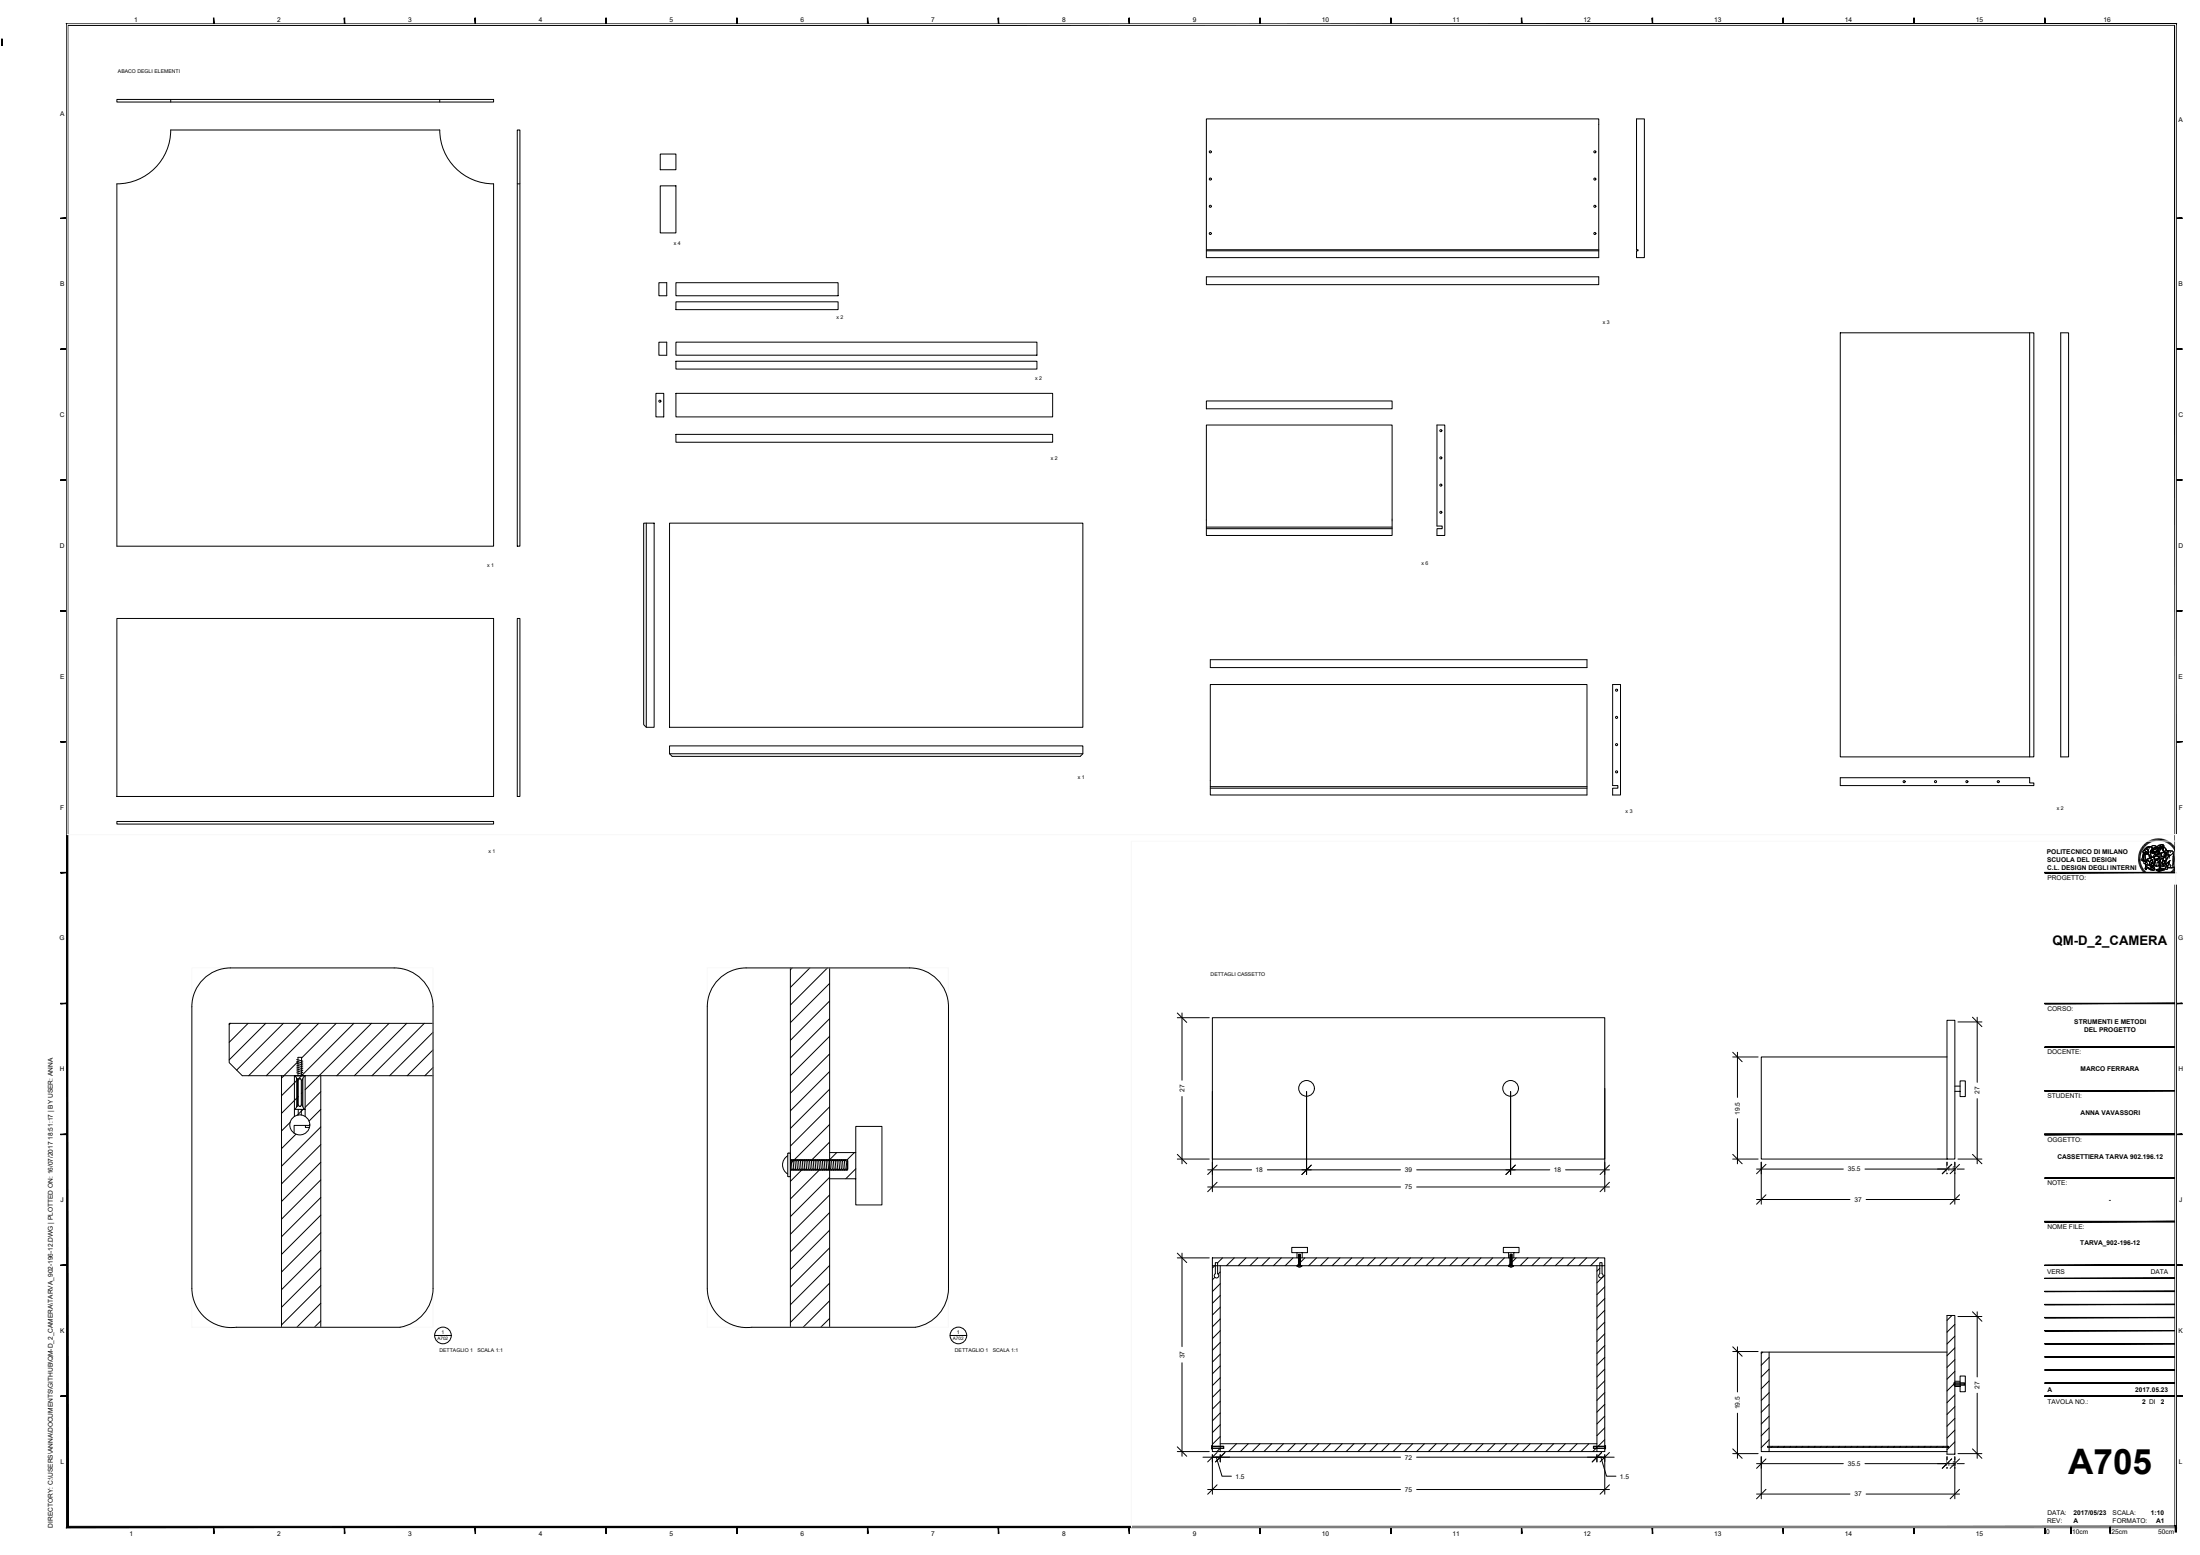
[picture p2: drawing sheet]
<svg xmlns="http://www.w3.org/2000/svg" width="841mm" height="594mm" viewBox="0 0 841 594" stroke-linecap="round" stroke-linejoin="round" font-family="sans-serif">
<!-- layer: sezionato -->
<g fill="none" stroke="#000" stroke-width=".38">
<path d="M302.8 369.8l-.6 .7M309.6 369.8l-7.4 7.4M316.3 369.8l-14.1 14.2M317.1 375.7l-14.9 15M88.1 391l-.5 .5M94.9 391l-7.3 7.2M101.6 391l-14 13.9M108.3 391l-17.8 17.8M115.1 391l-20 20M121.8 391l-20 20M128.5 391l-13.2 13.2M135.3 391l-21.6 21.5"/>
<path d="M142 391l-25.4 25.3M148.7 391l-20 20M155.5 391l-20 20M162.2 391l-20 20M165.5 394.4l-16.6 16.6M317.1 382.4l-14.9 15M317.1 389.2l-14.9 15M317.1 395.9l-14.9 15M113.4 412.8l-5.8 5.8M113.4 419.5l-5.8 5.9M113.9 405.6l-6.3 6.3M114 419l-.3 .2"/>
<path d="M115.5 417.5l-.3 .3M122.6 417.1l-6 6M165.5 401.1l-9.8 9.9M165.5 407.8l-3.1 3.2M317.1 402.6l-14.9 15M317.1 409.4l-14.9 15M317.1 416.1l-14.9 15M110.9 428.8l-3.3 3.3M113.1 433.3l-5.5 5.5M116.2 423.5l-2.6 2.6M122.6 423.8l-4.5 4.5M122.6 430.6l-15 15"/>
<path d="M122.6 437.3l-15 15M317.1 422.9l-14.9 15M317.1 429.6l-14.9 15M317.1 436.3l-6.7 6.7M122.6 444l-15 15M122.6 450.8l-15 15M122.6 457.5l-15 15M306.4 447l-4.2 4.3M313.2 447l-11 11.1M317.1 449.8l-14.9 15M317.1 456.5l-14.9 15M319.9 440.3l-2.7 2.7"/>
<path d="M326.6 440.3l-2.7 2.7M327.1 446.5l-3.8 3.8M122.6 464.2l-15 15M122.6 471l-15 15M122.6 477.7l-15 15M317.1 463.3l-14.9 15M317.1 470l-14.9 15M317.1 476.7l-14.9 15M122.6 484.4l-15 15M122.6 491.2l-15 15M122.6 497.9l-9.1 9.2M317.1 483.5l-14.9 15"/>
<path d="M317.1 490.2l-14.9 15M317.1 496.9l-10.1 10.2M464.4 488l-.9 .9M464.6 483.3l-1.1 1.2M465.5 486.6a.87 .87 0 0 1 .2 1.3 .87 .87 0 0 1-1.3 0 .87 .87 0 0 1 .2-1.3v-4.2h.9v4.2M466.5 486l-.8 .8M466.5 490.4l-3 3M466.5 494.9l-3 3M466.5 499.4l-3 3M467.4 480.6l-1.9 1.8M471.9 480.6l-3 3M476.3 480.6l-3 3"/>
<path d="M480.8 480.6l-3 3M485.3 480.6l-3 3M489.8 480.6l-3 3M494.3 480.6l-3 3M498.8 480.6l-1.6 1.6M503.3 480.6l-3 3M507.8 480.6l-3 3M512.3 480.6l-3 3M516.8 480.6l-3 3M521.2 480.6l-2.9 3M525.7 480.6l-3 3M530.2 480.6l-3 3"/>
<path d="M534.7 480.6l-3 3M539.2 480.6l-3 3M543.7 480.6l-3 3M548.2 480.6l-3 3M552.7 480.6l-3 3M557.2 480.6l-3 3M561.7 480.6l-3 3M566.2 480.6l-3.1 3M570.6 480.6l-3 3M575.1 480.6l-3 3M577.3 482.9l-.7 .7M579.6 480.6l-1.6 1.6"/>
<path d="M584.1 480.6l-3 3M588.6 480.6l-3 3M593.1 480.6l-3 3M597.6 480.6l-3 3M602.1 480.6l-3 3M606.6 480.6l-3 3M611.1 480.6l-3 3M611.6 482.4h.8v4.2a.87 .87 0 0 1 .3 1.3 .87 .87 0 0 1-1.4 0 .87 .87 0 0 1 .3-1.3zM611.6 484.5l-1.1 1.1M612.5 483.6l-.1 .1M613.5 487.1l-3 3M613.5 491.6l-3 3"/>
<path d="M613.5 496.1l-3 3M122.6 504.7l-2.4 2.4M317.1 503.7l-3.3 3.4M466.5 503.9l-3 3M466.5 508.4l-3 3M466.5 512.9l-3 3M466.5 517.4l-3 3M613.5 500.6l-3 3M613.5 505.1l-3 3M613.5 509.6l-3 3M613.5 514.1l-3 3M613.5 518.6l-3 3"/>
<path d="M673.8 516.6l-.5 .5M676.3 518.6l-3 3M746.2 502.6l-1.9 1.9M747.3 506l-3 3M747.3 510.5l-3 3M747.3 514.9l-3 3M747.3 519.4l-3 3M466.5 521.9l-3 3M466.5 526.4l-3 3M466.5 530.8l-3 3.1M466.5 535.3l-3 3M466.5 539.8l-3 3"/>
<path d="M613.5 523l-3 3M613.5 527.5l-3 3M613.5 532l-3 3M613.5 536.5l-3 3M676.3 523.1l-3 3M676.3 527.6l-3 3M676.3 532.1l-3 3M676.3 536.6l-3 3M747.3 523.9l-3 3M747.3 528.4l-3 3M747.3 532.9l-3 3M747.3 537.4l-3 3"/>
<path d="M463.5 552.5h4.3v.8h-4.3M466.5 544.3l-3 3M466.5 548.8l-3 3M466.5 553.3l-1.3 1.3M472.7 551.6l-3 3M477.2 551.6l-3 3M481.7 551.6l-3 3M486.2 551.6l-3 3M490.7 551.6l-3 3M495.1 551.6l-2.9 3M499.6 551.6l-3 3M504.1 551.6l-3 3"/>
<path d="M508.6 551.6l-3 3M513.1 551.6l-3 3M517.6 551.6l-3 3M522.1 551.6l-3 3M526.6 551.6l-3 3M531.1 551.6l-3 3M535.6 551.6l-3 3M540.1 551.6l-3.1 3M544.5 551.6l-3 3M549 551.6l-3 3M553.5 551.6l-3 3M558 551.6l-3 3"/>
<path d="M562.5 551.6l-3 3M567 551.6l-3 3M571.5 551.6l-3 3M576 551.6l-3 3M580.5 551.6l-3 3M585 551.6l-3 3M589.4 551.6l-3 3M593.9 551.6l-3 3M598.4 551.6l-3 3M602.9 551.6l-3 3M607.4 551.6l-3 3M613.5 552.5h-4.4v.8h4.4"/>
<path d="M613.5 541l-3 3M613.5 545.5l-3 3M613.5 550l-4.6 4.6M676.3 541l-3 3M676.3 545.5l-3 3M676.3 550l-3 3M677.5 552.6l-.4 .4M679.9 552.6l-.4 .4M682.2 552.6l-.4 .4M684.5 552.6l-.4 .4M686.9 552.6l-.4 .4M689.2 552.6l-.4 .4"/>
<path d="M691.5 552.6l-.4 .4M693.9 552.6l-.4 .4M696.2 552.6l-.4 .4M698.5 552.6l-.4 .4M700.9 552.6l-.4 .4M703.2 552.6l-.4 .4M705.5 552.6l-.3 .4M707.9 552.6l-.4 .4M710.2 552.6l-.4 .4M712.6 552.6l-.4 .4M714.9 552.6l-.4 .4M717.2 552.6l-.4 .4"/>
<path d="M719.6 552.6l-.4 .4M721.9 552.6l-.4 .4M724.2 552.6l-.4 .4M726.6 552.6l-.4 .4M728.9 552.6l-.4 .4M731.2 552.6l-.4 .4M733.6 552.6l-.4 .4M735.9 552.6l-.4 .4M738.2 552.6l-.4 .4M740.6 552.6l-.4 .4M742.9 552.6l-.4 .4M744.9 552.9l-.1 .1"/>
<path d="M747.3 541.9l-3 3M747.3 546.4l-3 3M747.3 550.9l-3 3"/>
</g>
<!-- layer: Struttura -->
<g fill="none" stroke="#000" stroke-width=".38">
<path d="M302.2 369.8v137.3M317.1 369.8v137.3M165.5 391h-77.9v15l5 5h72.9M107.6 411v96.1M112.6 411v15.5M116.6 411v15.5M122.6 411v96.1M116.8 430v.7h1.5M118.4 430h-6v2.9M302.2 443h21.8v4h-21.8M317.1 450.3h10v-20h10v30h-10v-10M317.1 440.3h10"/>
<path d="M495.8 478.6v2M497.8 478.6v2M576.7 478.6v2M578.7 478.6v2M463.5 480.6h150v3h-150zM463.5 483.6v71h3v-71M496.4 482.9l-.6 .7M610.5 483.6v71h3v-71M673.3 516.6v38h3v-1.6M676.3 516.6v36M744.3 502.6h3v53h-3v-2.6h.6v-.4h-.6zM747.3 529.7h2"/>
<path d="M747.3 527.7h2M466.5 554.6h144M466.5 551.6h144M613.5 554.5l-.1 .1M744.3 552.6h-68.6v.4h68.6M747.3 555.4l-.2 .2"/>
<circle cx="114.6" cy="429.8" r="3.8"/>
</g>
<!-- layer: giunzioni -->
<g fill="none" stroke="#000" stroke-width=".38">
<path d="M113.4 412.1h.1M113.4 412.1v10.6M113.4 408.4l2.4 .7M113.4 409.8l2.4 .7M113.4 409.1l2.4 .7M113.4 405.5l2.4 .7M113.4 406.2l2.4 .7M113.4 406.9l2.4 .7M113.4 407.7l2.4 .6M113.4 404.8l2.4 .6M113.4 412.1l-.3-.7-.5-.4h4.1l-.9 1.1v10.6l.9 1.1h-4.1l.5-.4 .3-.7M113.4 412.2l.3 .5"/>
<path d="M113.7 412.7v9.4M113.9 411v-7h1.4v7M114 412.7v9.4M114.6 412.1h.1M114.6 412.1l-.6 .6M114.6 412.1l.6 .6M115.2 412.7v9.4M115.5 412.7v9.4M115.8 412.2l-.3 .5M113.4 422.7h.1M113.7 422.1l-.3 .5M114 423.8v2.2"/>
<path d="M114 422.1l.6 .6M114.6 422.7h.1M115.2 423.8v2.2M115.2 422.1l-.6 .6M115.5 422.1l.3 .5M496.5 479.2v.1M496.5 479.2h.5M496.5 479.2h.1M497 479.2h.1M497.1 479.5l-.6 .1M497.1 479.4h-.6M497.1 479.9l-.6 .1"/>
<path d="M497.1 479.8l-.6 .1M497.1 479.7h-.6M497.1 479.2h.1M577.9 479.2l-.6 .1M577.9 479.2h.1M577.9 479.5l-.6 .1M577.9 479.4h-.6M577.9 479.9l-.6 .1M577.9 479.8l-.6 .1M577.9 479.7h-.6M495.9 483.6l1.8 .1zM496.1 483.8l.7 .4 .7-.4"/>
<path d="M496.4 483.6h.7M497.1 483.4l-.6 .1M497.1 483.3h-.6M497.1 483.2h-.6M497.1 483l-.6 .1M497.1 482.9h-.6M497.1 482.7l-.6 .1M497.1 482.6h-.6M497.1 482.5h-.6M497.1 482.3l-.6 .1M497.1 482.2h-.6M497.1 482l-.6 .1"/>
<path d="M497.1 481.9l-.6 .1M497.1 481.8h-.6M497.1 481.6l-.6 .1M497.1 481.5h-.6M497.1 481.3l-.6 .1M497.1 481.2l-.6 .1M497.1 481.1h-.6M497.1 480.9l-.6 .1M497.1 480.8h-.6M497.1 480.6l-.6 .1M497.1 480.5l-.6 .1M497.1 480.4h-.6"/>
<path d="M497.1 480.2l-.6 .1M497.1 480.1h-.6M497.6 483.6h.1M576.7 483.6l1.8 .1zM576.8 483.6h.1M577 483.8l.7 .4 .6-.4M577.3 483.6h.7M577.9 483.4l-.6 .1M577.9 483.3h-.6M577.9 483.2h-.6M577.9 483l-.6 .1M577.9 482.9h-.6"/>
<path d="M577.9 482.7l-.6 .1M577.9 482.6h-.6M577.9 482.5h-.6M577.9 482.3l-.6 .1M577.9 482.2h-.6M577.9 482l-.6 .1M577.9 481.9l-.6 .1M577.9 481.8h-.6M577.9 481.6l-.6 .1M577.9 481.5h-.6M577.9 481.3l-.6 .1M577.9 481.2l-.6 .1"/>
<path d="M577.9 481.1h-.6M577.9 480.9l-.6 .1M577.9 480.8h-.6M577.9 480.6l-.6 .1M577.9 480.5l-.6 .1M577.9 480.4h-.6M577.9 480.2l-.6 .1M577.9 480.1h-.6M747 528.1h.3v1.3h-.3zM747.3 528.4h3.7v.7h-3.7M463.2 552.3h.3v1.2h-.3zM463.5 552.6h4.2v.7h-4.2"/>
<path d="M613.5 552.3h.3v1.2h-.3zM613.5 552.6h-4.3v.7h4.3"/>
</g>
<!-- layer: Viti -->
<g fill="none" stroke="#000" stroke-width=".38">
<path d="M301.2 441.5a4.1 4.1 0 0 0 0 7M301.2 440.6l1 .1v8.6l-.3 .2-.8-.2zM302.2 443.2l.3 .3 .2 3-.2 .5-.3-.4M302.5 443.5l.2-.5 .5 .5 .2 3-.1 .5-.6-.5M303.2 443.5l.2-.5 .5 .5 .3 3-.3 .5-.5-.5M303.9 443.5l.2-.5 .5 .5 .2 3-.2 .5-.4-.5M304.6 443.5l.2-.5 .5 .5 .2 3-.2 .5-.5-.5M305.3 443.5l.2-.5 .5 .5 .2 3-.2 .5-.5-.5M306 443.5l.2-.5 .5 .5 .2 3-.2 .5-.5-.5M306.7 443.5l.2-.5 .5 .5 .2 3-.2 .5-.5-.5M307.4 443.5l.2-.5 .5 .5 .2 3-.1 .5-.6-.5M308.1 443.5l.2-.5 .5 .5 .3 3-.3 .5-.5-.5"/>
<path d="M308.8 443.5l.2-.5 .5 .5 .2 3-.2 .5-.4-.5M309.5 443.5l.2-.5 .5 .5 .2 3-.2 .5-.5-.5M310.2 443.5l.2-.5 .5 .5 .2 3-.2 .5-.5-.5M310.9 443.5l.2-.5 .5 .5 .2 3-.2 .5-.5-.5M311.6 443.5l.2-.5 .5 .5 .2 3-.1 .5-.6-.5M312.3 443.5l.2-.5 .5 .5 .3 3-.2 .5-.6-.5M313 443.5l.2-.5 .5 .5 .3 3-.3 .5-.4-.5M313.7 443.5l.2-.5 .5 .5 .2 3-.2 .5-.4-.5M314.4 443.5l.2-.5 .5 .5 .2 3-.2 .5-.5-.5M315.1 443.5l.2-.5 .5 .5 .2 3-.2 .5-.5-.5M315.8 443.5l.2-.5 .5 .5 .2 3-.2 .5-.5-.5M316.5 443.5l.2-.5 .5 .5 .2 3-.1 .5-.6-.5"/>
<path d="M317.2 443.5l.2-.5 .5 .5 .3 3-.2 .5-.6-.5M317.9 443.5l.2-.5 .5 .5 .3 3-.2 .5-.5-.5M318.6 443.5l.2-.5 .5 .5 .2 3-.2 .5-.4-.5M319.3 443.5l.2-.5 .5 .5 .2 3-.2 .5-.5-.5M320 443.5l.2-.5 .5 .5 .2 3-.2 .5-.5-.5M320.7 443.5l.2-.5 .5 .5 .2 3-.2 .5-.5-.5M321.4 443.5l.2-.5 .5 .5 .3 3-.2 .5-.6-.5M322.1 443.5l.2-.5 .5 .5 .3 3-.2 .5-.5-.5M322.8 443.5l.2-.5 .5 .5 .3 3-.2 .5-.5-.5M323.5 443.5l.6 .3-.1 2.5-.2 .2M323.8 446.5h.1"/>
</g>
<!-- layer: arredi -->
<g fill="none" stroke="#000" stroke-width=".38">
<path d="M44.7 38h144v1h-144zM65.3 38v1M168.1 38v1M197.7 49.7h1.1v159h-1.1zM252.4 58.9h6v6h-6zM461.2 45.4h150v53h-150zM625.6 45.4h3v53h-3v-2.6h.6v-.4h-.6zM44.7 70.2v138.5h144v-138.5a20.6 20.6 0 0 1-20.6-20.5h-102.8a20.6 20.6 0 0 1-20.6 20.5M197.7 70.2h1.1M252.4 71h6v18h-6zM461.2 95.8h150M461.2 95.4h150"/>
<path d="M251.9 108h3v5h-3zM258.4 108h62v5h-62zM258.4 115.3h62v3h-62zM461.2 105.8h150v3h-150zM251.9 130.7h3v5h-3zM258.4 130.7h138v5h-138zM258.4 138h138v3h-138zM703.5 127.2h74v162h-74zM775.9 127.2v162M787.8 127.2h3v162h-3zM250.7 150.3h3v9h-3zM258.4 150.3h144v9h-144z"/>
<path d="M461.2 153.2h71v3h-71zM258.4 166h144v3h-144zM461.2 162.4h71v42.2h-71zM549.3 162.4h3v42.2h-3v-2.6h2v-1h-2zM246.1 199.9h4v78h-3l-1-1zM247.1 199.9v78M256 199.9h158v78h-158zM461.2 201.4h71M461.2 202h71M44.7 236.3h144v68h-144zM197.7 236.3h1.1v68h-1.1zM462.7 252h144v3h-144z"/>
<path d="M462.7 261.5h144v42.2h-144zM616.5 261.5h3v42.2h-3v-2.6h2v-1h-2zM256 285h158v3l-1 1h-156.1l-.9-1zM256 288h158M703.5 297.1h72.4v2h1.6v1h-74zM44.7 313.8h144v1h-144zM462.7 300.5h144M462.7 301.1h144M463.5 388.8h150v54h-150zM744.3 389.8h3v53h-3zM744.3 403.8h-71v39h71M747.3 416.9h2v-4h2v6h-2v-2"/>
<path d="M747.3 414.9h2M493.8 476.6h6v2h-6zM574.7 476.6h6v2h-6zM673.3 516.6h71M747.3 528.3h3.7v.9h-3.7M749.3 525.7h2v6h-2zM676.3 554.6h68"/>
<circle cx="462.7" cy="58" r=".4"/>
<circle cx="609.7" cy="58" r=".4"/>
<circle cx="462.7" cy="68.4" r=".4"/>
<circle cx="462.7" cy="78.8" r=".4"/>
<circle cx="609.7" cy="78.8" r=".4"/>
<circle cx="609.7" cy="68.4" r=".4"/>
<circle cx="462.7" cy="89.2" r=".4"/>
<circle cx="609.7" cy="89.2" r=".4"/>
<circle cx="252.3" cy="153.3" r=".4"/>
<circle cx="550.8" cy="174.9" r=".4"/>
<circle cx="550.8" cy="164.5" r=".4"/>
<circle cx="550.8" cy="195.7" r=".4"/>
<circle cx="550.8" cy="185.3" r=".4"/>
<circle cx="618" cy="274.1" r=".4"/>
<circle cx="618" cy="263.7" r=".4"/>
<circle cx="618" cy="284.5" r=".4"/>
<circle cx="618" cy="294.9" r=".4"/>
<circle cx="727.9" cy="298.6" r=".4"/>
<circle cx="739.9" cy="298.6" r=".4"/>
<circle cx="751.9" cy="298.6" r=".4"/>
<circle cx="763.9" cy="298.6" r=".4"/>
<circle cx="499.5" cy="415.8" r="3"/>
<circle cx="577.5" cy="415.8" r="3"/>
</g>
<!-- layer: riquadro -->
<path d="M25.7 9.4h806v309.5h-806zM432.5 321.3h399.2v262.1h-399.2zM73.3 369.8h92.2v137.3h-92.2zM270.4 369.8h92.2v137.3h-92.2z" fill="none" stroke="#f8f8f8" stroke-width=".38"/>
<!-- layer: G-ANNO-TTLB -->
<g fill="#000" stroke="#000" stroke-width=".38">
<path d="M.7 14.9l.1 2.5zM.7 14.9l.1 2.5z"/>
<path d="M25.4 9.1l.5 574v-573.5zM25.4 9.1l.5 574-.5 .5zM25.9 583.1l-.5 .5 806-.5zM25.4 583.6l806-.5 .5 .5zM831.4 9.6v573.5l.5 .5zM831.9 9.1v574.5l-.5-574zM25.9 9.6h805.5l.5-.5zM25.4 9.1h806.5l-806 .5z"/>
<path d="M81.6 6.9l.2 2.5zM81.6 6.9l.2 2.5z"/>
<path d="M131.6 6.9l.2 2.5zM131.6 6.9l.2 2.5z"/>
<path d="M181.6 6.9l.2 2.5zM181.6 6.9l.2 2.5z"/>
<path d="M231.6 6.9l.2 2.5zM231.6 6.9l.2 2.5z"/>
<path d="M281.6 6.9l.2 2.5zM281.6 6.9l.2 2.5z"/>
<path d="M331.6 6.9l.2 2.5zM331.6 6.9l.2 2.5z"/>
<path d="M381.6 6.9l.2 2.5zM381.6 6.9l.2 2.5z"/>
<path d="M431.6 6.9l.2 2.5zM431.6 6.9l.2 2.5z"/>
<path d="M481.6 6.9l.2 2.5zM481.6 6.9l.2 2.5z"/>
<path d="M531.6 6.9l.2 2.5zM531.6 6.9l.2 2.5z"/>
<path d="M581.6 6.9l.2 2.5zM581.6 6.9l.2 2.5z"/>
<path d="M631.6 6.9l.2 2.5zM631.6 6.9l.2 2.5z"/>
<path d="M681.6 6.9l.2 2.5zM681.6 6.9l.2 2.5z"/>
<path d="M731.6 6.9l.2 2.5zM731.6 6.9l.2 2.5z"/>
<path d="M781.6 6.9l.2 2.5zM781.6 6.9l.2 2.5z"/>
<path d="M23.2 83.5l2.5-.2zM23.2 83.3h2.5z"/>
<path d="M831.7 83.5l2.5-.2zM831.7 83.3h2.5z"/>
<path d="M23.2 133.5l2.5-.2zM23.2 133.3h2.5z"/>
<path d="M831.7 133.5l2.5-.2zM831.7 133.3h2.5z"/>
<path d="M23.2 183.5l2.5-.2zM23.2 183.3h2.5z"/>
<path d="M831.7 183.5l2.5-.2zM831.7 183.3h2.5z"/>
<path d="M23.2 233.5l2.5-.2zM23.2 233.3h2.5z"/>
<path d="M831.7 233.5l2.5-.2zM831.7 233.3h2.5z"/>
<path d="M23.2 283.5l2.5-.2zM23.2 283.3h2.5z"/>
<path d="M831.7 283.5l2.5-.2zM831.7 283.3h2.5z"/>
<path d="M23.2 333.5l2.5-.2zM23.2 333.3h2.5z"/>
<path d="M781.7 333.5l50-.2zM781.7 333.3h50z"/>
<path d="M831.7 333.5l2.5-.2zM831.7 333.3h2.5z"/>
<path d="M23.2 383.5l2.5-.2zM23.2 383.3h2.5z"/>
<path d="M781.7 383.5l50-.2zM781.7 383.3h50z"/>
<path d="M831.7 383.5l2.5-.2zM831.7 383.3h2.5z"/>
<path d="M781.7 416.6h50zM781.7 416.8l50-.2z"/>
<path d="M781.7 400.1l50-.1zM781.7 400h50z"/>
<path d="M781.7 416.8l50-.2zM781.7 416.6h50z"/>
<path d="M23.2 433.5l2.5-.2zM23.2 433.3h2.5z"/>
<path d="M781.7 433.3h50zM781.7 433.5l50-.2z"/>
<path d="M781.7 433.3h50zM781.7 433.5l50-.2z"/>
<path d="M781.7 433.3h50zM781.7 433.5l50-.2z"/>
<path d="M781.7 433.3h50zM781.7 433.5l50-.2z"/>
<path d="M831.7 433.5l2.5-.2zM831.7 433.3h2.5z"/>
<path d="M781.7 450h50zM781.7 450.1l50-.1z"/>
<path d="M781.7 466.6h50zM781.7 466.8l50-.2z"/>
<path d="M781.7 466.6h50zM781.7 466.8l50-.2z"/>
<path d="M23.2 483.5l2.5-.2zM23.2 483.3h2.5z"/>
<path d="M781.7 498.3h50zM781.7 498.4l50-.1z"/>
<path d="M781.7 493.3h50zM781.7 493.4l50-.1z"/>
<path d="M781.7 488.3h50zM781.7 488.4l50-.1z"/>
<path d="M781.7 483.3h50zM781.7 483.5l50-.2z"/>
<path d="M831.7 483.5l2.5-.2zM831.7 483.3h2.5z"/>
<path d="M831.7 483.5l2.5-.2zM831.7 483.3h2.5z"/>
<path d="M781.7 518.3h50zM781.7 518.4l50-.1z"/>
<path d="M781.7 513.3h50zM781.7 513.4l50-.1z"/>
<path d="M781.7 508.3h50zM781.7 508.4l50-.1z"/>
<path d="M781.7 503.3h50zM781.7 503.4l50-.1z"/>
<path d="M23.2 533.5l2.5-.2zM23.2 533.3h2.5z"/>
<path d="M781.7 533.3h50zM781.7 533.5l50-.2z"/>
<path d="M781.7 533.3h50zM781.7 533.5l50-.2z"/>
<path d="M781.7 528.3h50zM781.7 528.4l50-.1z"/>
<path d="M781.7 523.3h50zM781.7 523.4l50-.1z"/>
<path d="M831.7 533.5l2.5-.2zM831.7 533.3h2.5z"/>
<path d="M831.7 533.5l2.5-.2zM831.7 533.3h2.5z"/>
<path d="M831.7 533.5l2.5-.2zM831.7 533.3h2.5z"/>
<path d="M831.7 533.5l2.5-.2zM831.7 533.3h2.5z"/>
<path d="M81.6 583.4l.2 2.5zM81.6 583.4l.2 2.5z"/>
<path d="M131.6 583.4l.2 2.5zM131.6 583.4l.2 2.5z"/>
<path d="M181.6 583.4l.2 2.5zM181.6 583.4l.2 2.5z"/>
<path d="M231.6 583.4l.2 2.5zM231.6 583.4l.2 2.5z"/>
<path d="M281.6 583.4l.2 2.5zM281.6 583.4l.2 2.5z"/>
<path d="M331.6 583.4l.2 2.5zM331.6 583.4l.2 2.5z"/>
<path d="M381.6 583.4l.2 2.5zM381.6 583.4l.2 2.5z"/>
<path d="M431.6 583.4l.2 2.5zM431.6 583.4l.2 2.5z"/>
<path d="M481.6 583.4l.2 2.5zM481.6 583.4l.2 2.5z"/>
<path d="M531.6 583.4l.2 2.5zM531.6 583.4l.2 2.5z"/>
<path d="M581.6 583.4l.2 2.5zM581.6 583.4l.2 2.5z"/>
<path d="M631.6 583.4l.2 2.5zM631.6 583.4l.2 2.5z"/>
<path d="M681.6 583.4l.2 2.5zM681.6 583.4l.2 2.5z"/>
<path d="M717.2 583.3h60zM717.2 583.5l60-.2z"/>
<path d="M731.6 583.4l.2 2.5zM731.6 583.4l.2 2.5z"/>
<path d="M781.6 583.4l.2 2.5zM781.6 583.4l.2 2.5z"/>
<path d="M791.6 583.4l.2 2.5zM791.6 583.4l.2 2.5z"/>
<path d="M806.6 583.4l.2 2.5zM806.6 583.4l.2 2.5z"/>
<path d="M831.5 582.8l.5 2.5v-2.5zM831.5 582.8l.5 2.5h-.5z"/>
</g>
<!-- layer: G-ANNO-LOGO -->
<g fill="none" stroke="#000" stroke-width=".38">
<path d="M817.5 328.1h.6M817.5 327.7h.7M817.5 327.3l.7 .1M817.5 327l.7 .1M817.6 326.6l.7 .2M817.7 326.3l.6 .1M817.8 325.9l.6 .2M817.9 325.6l.6 .2M818 325.3l.6 .2M818.1 324.9l.7 .3M818.1 328.4h-.6M818.2 328.7l-.7 .1"/>
<path d="M818.2 329l-.7 .1M818.3 329.3l-.7 .2M818.3 324.6l.6 .3M818.3 329.7l-.6 .1M818.4 330l-.7 .2M818.5 324.3l.6 .3M818.5 330.3l-.6 .2M818.6 330.6l-.6 .3M818.6 324l.6 .4M818.7 330.9l-.6 .3M818.8 323.7l.6 .4M818.9 331.2l-.6 .3"/>
<path d="M819 331.5l-.6 .3M819.1 323.4l.5 .4M819.2 331.8l-.6 .3M819.3 323.1l.5 .5M819.4 325.7l1.3 .3 .6-.4v.5a1.64 1.64 0 0 1-2-.3zM819.4 325.7v.4M819.4 332l-.6 .4M819.5 322.9l.5 .4M819.5 326.2l-.7 2.6 .4 .1M819.6 332.3l-.6 .4M819.7 324.6l.3-.1 .1 .8 1.1 .4-.5 .3-1-.2a.51 .51 0 0 1-.5-.4 .51 .51 0 0 1 .3-.6zM819.8 322.6l.4 .5"/>
<path d="M819.8 332.6l-.6 .4M819.8 326.2l.4 .1-.3 2.8a.43 .43 0 0 1-.6-.2 .43 .43 0 0 1 .1-.5l.1-1.5zM819.8 326.2l-.6 2.7 .7 .2M820 332.8l-.5 .5M820 322.4l.5 .5M820 329.8v.1a1.17 1.17 0 0 0 1.6 .6l.2-.2M820.1 324.2l.6-.6 1.3-.1a.8 .8 0 0 0-1.1 .3 .8 .8 0 0 0 .3 1.1v.8l-1-.4-.3-.3zM820.2 330.2l.6 .3 1-.2 .4 1 .2-.2 .3 .4-.2-.5 .3 .4-.1-.5 .4 .2-.8-.7 .3-.8 .4 .2 .3 1a.79 .79 0 0 1 0 1 .79 .79 0 0 1-.9 .2l-1.6-.8-.6-.6zM820.2 330.2v.5l.8 .7 1.9 .9M820.2 333l-.5 .5M820.2 326.3l1.2-.1 .6 1.2-.1 .5-.5 .2a.48 .48 0 0 0-.6 .1 .48 .48 0 0 0 .1 .6l-.4 .5-.5-.4zM820.2 326.3l-.2 .6 .1 2.2"/>
<path d="M820.3 322.1l.4 .6M820.3 330.8l2 1.2a.82 .82 0 0 0 1.2-.6l.1 .1a.71 .71 0 0 1-.2 1 .71 .71 0 0 1-1-.1l-1.1-.6a.39 .39 0 0 0-.5-.3 .39 .39 0 0 0-.2 .5l-.4 .2-.2-.4zM820.3 330.9l-.3 .9 .3 .4 .3-.2-.2-.1a.52 .52 0 0 1 .4-.4 .52 .52 0 0 1 .5 .3l1.1 .6a.71 .71 0 0 0 1 .1 .71 .71 0 0 0 .1-1M820.4 333.3l-.4 .5M820.5 329.3l-.3-.2a.48 .48 0 0 0-.6 .2 .48 .48 0 0 0 .2 .7l.2-.2a.67 .67 0 0 1 .7-.2 .67 .67 0 0 1 .5 .5M820.6 321.9l.4 .6M820.7 333.5l-.4 .5M820.7 329l.4-.3 .8 .6-.1 1a1.19 1.19 0 0 1-1.8-.5l.7-.2zM820.7 328.3l1.6-.3 .1-.4 .5-.1 .9 .7a1.01 1.01 0 0 1 0 1.1 1.01 1.01 0 0 1-1.1 .4v-.2a.47 .47 0 0 0 .1-.8 .47 .47 0 0 0-.8 .2l-.2 .4-.7-.6a.29 .29 0 0 1-.4 0 .29 .29 0 0 1 0-.4zM820.9 321.7l.3 .6M820.9 333.7l-.4 .5M821 323.8a.87 .87 0 0 1 1.2-.3 .87 .87 0 0 1 .2 1.3l-.4 .7 .2 .7a1.08 1.08 0 0 0 .7 1.3l-.5 .1-.1 .4-.4-.1-.5-1.7-.1-1.3a.61 .61 0 0 1-.5-.4 .61 .61 0 0 1 .2-.7z"/>
<path d="M821.1 328.6l.7 .7M821.1 328.7l-.5 .4 .1 .5M821.2 321.5l.3 .6M821.2 333.9l-.4 .5M821.4 326.2h-2.1l-.3 1.5-.5 .7 .3 .3M821.5 334l-.4 .6M821.5 321.3l.3 .6M821.5 326.6l.2 1.4M821.7 323.8l-.4 1 .1 1.4 .7 1.8 .7-.6a2.04 2.04 0 0 1-.1-3.2l-.5-.7-1.5 .2-.7 .6-.1 .7 1.4 .6-.6 .4-1-.2a.51 .51 0 0 1-.5-.4 .51 .51 0 0 1 .3-.6l.5-.4M821.8 334.2l-.4 .6M821.8 321.2l.3 .6M821.9 327.9l-.4 .1a.51 .51 0 0 0-.7 .1 .51 .51 0 0 0 .1 .7"/>
<path d="M822 323.5a.8 .8 0 0 0-1.1 .3 .8 .8 0 0 0 .3 1.1h.1M822 334.4l-.3 .6M822.1 321l.3 .7M822.2 328.7l.1-.1a.46 .46 0 0 1 .6 .2 .46 .46 0 0 1-.2 .7l-.4 .9 .8 .7-.4-.2 .1 .5-.3-.4 .1 .5-.2-.4-.2 .2-.4-.8v-1zM822.2 324.9l1-.4-.1 .5-1.1 .5zM822.2 328.7l.1-.1a.47 .47 0 0 1 .6 .2 .47 .47 0 0 1-.2 .7l-.4 .9 .8 .7-.4-.2 .1 .5-.3-.4 .1 .5-.2-.4-.2 .3-.4-.9v-1zM822.3 325.4l.7-.3 .3 .2-.4 .2 .2 .5-.6-.1zM822.3 325.4l.2 .5 .6 .1M822.3 334.5l-.2 .6M822.4 323.6l.8-.6 1.2 .6-.1 .3-.5-.2-.5 .4-.6-.2M822.5 320.9l.2 .6M822.6 323.3l1-.2 .6 .2 .3 .4h-.7l-.7 .4-.7-.5z"/>
<path d="M822.6 334.6l-.2 .6M822.7 323.9l.6 .2 .6-.5 .3 .3-.6 .8-1-.1zM822.8 320.8l.2 .6M822.9 327.5l.6 .3 .4 .6 .1 .6-.4 .4M823 334.7l-.3 .7M823 325.4h.9l-.2 .3a.39 .39 0 0 1-.6 .3 .39 .39 0 0 1-.1-.6zM823 329.8l.3 1a.79 .79 0 0 1 .1 .9 .79 .79 0 0 1-.9 .3M823 325.1l.3 .2M823.1 324.8l-1.1 .7M823.1 328.4l-.7 .2M823.1 320.7l.2 .6M823.2 324.5l-.3 .5"/>
<path d="M823.3 334.8l-.2 .7M823.3 328l.8 .5M823.4 325.4a.34 .34 0 0 0-.4 .3 .34 .34 0 0 0 .4 .3 .34 .34 0 0 0 .2-.5l.3-.1-.7 .1M823.4 328.5a.7 .7 0 0 1 .2 .9 .7 .7 0 0 1-1 .3M823.5 327.7l.6-.7 1 .3 .2 .6-1.4 .4 .6 .4 .4-.2 .5-.7-.3-.5-1.1-.3-.7 .6 .2-1.1 .3-.2 1.3 .2 .5-.4v-.3l.6 .2v2l-.9 1.3h-.4l.6 .2 .1 .4a1.03 1.03 0 0 1-.7 1 1.03 1.03 0 0 1-1-.2l-.4-.4 .5-1.6M823.5 320.6l.1 .7M823.5 327.4l.6-.4 1 .3a.34 .34 0 0 1 .3 .3 .34 .34 0 0 1-.4 .3l-.2 .1a.6 .6 0 0 1-.7 .5 .6 .6 0 0 1-.5-.6zM823.5 330.3l.8 .7M823.6 334.9l-.2 .7M823.7 324.4l.1 .1M823.8 324l.2 .1M823.8 326.3l-.4 .6-.1 .7"/>
<path d="M823.8 329.7v1M823.8 320.5l.2 .7M823.9 324.1h-.1M823.9 335l-.1 .6M823.9 328.3l1.2-.4-.2 .6-.4 .2zM823.9 329.1l-.7 1.4M824.2 324.2l.9-.1a.31 .31 0 0 1-.1 .5 .31 .31 0 0 1-.4-.2zM824.2 320.5l.1 .7M824.2 323.9l-.6 .7h-1M824.2 335l-.1 .7M824.3 332.2l2-.4 1.2 .2-2.1 .6zM824.3 332.2l1.1 .4v.3l-1.1-.4z"/>
<path d="M824.3 325h1l.3 .9-.1 .4-.5-1.3a.41 .41 0 0 0-.6 .1 .41 .41 0 0 0 .2 .6v.1a.49 .49 0 0 1-.1 .7 .49 .49 0 0 1-.7-.2zM824.5 325l.7 .1 .2 .5a.63 .63 0 0 1-.1 .7 .63 .63 0 0 1-.7 .2zM824.5 320.4l.1 .7M824.5 335v.7M824.6 324l.1-.3h.4l.4 .4-.3 .3M824.6 328.5l.1 .1M824.6 329.4l-.3 1.6 1-.2M824.6 323.8a.52 .52 0 0 1 .6 0 .52 .52 0 0 1 .3 .4l-.3 .2-.2-.4h-.4zM824.7 328.2h.2M824.7 328.4l.1 .1M824.8 328.2h-.1M824.8 325.2l-.1 .1"/>
<path d="M824.9 335.1l-.1 .6M824.9 320.4v.7M825 324.2h-.8l.5 .3a.29 .29 0 0 0 .5 0 .29 .29 0 0 0-.2-.5v.3M825 329.3h.3l.2-.5 .4-.2-.4 1.3v-.4zM825 326.5v.7M825.1 328l-.6 .7-.4-.3M825.1 325.1l.1 .4M825.2 335.1v.6M825.2 325.2l-.2-.2a.44 .44 0 0 0-.6 .1 .44 .44 0 0 0 .2 .7 .46 .46 0 0 1 0 .6 .46 .46 0 0 1-.6 0 .46 .46 0 0 1 0-.6l.2-.7 .7-.3 .6 .5 .2 .8-.3 .2-.2-.3M825.3 320.4l-.1 .7M825.3 325.6h-.2M825.3 325.4a.42 .42 0 0 1 0 .6 .42 .42 0 0 1-.6-.1h-.1"/>
<path d="M825.3 326.2l-.7 .3M825.4 332.6l2.1-.6-.1 .3-2 .6zM825.4 332.6v.3M825.5 324.3l.2 .3-.2 .8M825.5 328.8h.1M825.5 329.4l-.1 .5 .2-.2M825.5 335.1l.1 .6M825.5 323.8l.2 .4M825.6 325.8l.1-1.4-.6-.7a.45 .45 0 0 1-.2-.6 .45 .45 0 0 1 .6-.2 .31 .31 0 0 1 .5 .1 .31 .31 0 0 1-.2 .4v1l.3-.5 .2 .4 .5-.2-.1 .6 .3-.1 .3 .7-1.1 .7M825.6 320.4v.7M825.7 329.1l-.2 .3v-.2M825.7 326.8l-.2 1.4"/>
<path d="M825.7 326l.4 .3M825.8 330.8l.3 1-.3-.5-.3 .7zM825.8 328l-.4 .4v.4M825.8 335l.1 .7M825.9 328.6l-.4 .2-.2 .5h-.4l.6 .2M825.9 326.9l-.4 .9M826 320.5l-.1 .6M826 322.9l-.8 .1-.3 .6M826.1 323.9l.2 .3 .5-.1M826.1 322.8l.5-.2 .6 .5-.4 1.7 .3-1.1-.3-.6-.5 .2-.5 1.1-.1-.8zM826.1 322.8l.6-.1 .5 .5-.4 1.6 .3-1.1-.3-.6-.5 .2-.5 1.1-.1-.8zM826.2 335l.1 .7"/>
<path d="M826.2 326l.7-.4 .7 .1a.68 .68 0 0 1 .8 .6 .68 .68 0 0 1-.7 .8l-.3 .3-.5 .1-.7-.7zM826.2 323.6l.3 .1M826.2 328l.9-.1-1.6 3.6-.2-1zM826.3 328l-1 2.5 .2 1 .4-.7 .2 1.4-.3-.9-.4 1 .1-.8M826.3 323.3l.5-.2 .3 .6-.3 .4-.6 .1zM826.3 324.1h.1M826.3 327l-.1 1 1-.2 .4-.6M826.3 320.5l-.1 .7M826.3 323.7h.1M826.4 324h.1M826.5 334.9l.1 .7M826.7 320.6l-.2 .6"/>
<path d="M826.7 323.8l.2 .1M826.8 323.8l-.1 .1M826.8 328.9l.7-.1-.5 1.4 .2 .7-.3 .2-.5-.2zM826.8 334.9l.2 .6M827 324.6l.3 .7M827 327.1h.1M827 320.7l-.1 .6M827.1 325.5l1.8-.5-.7 .9zM827.1 327.9l-1.1 2.1v.9M827.1 334.8l.2 .6M827.2 327.1h-.3M827.2 323.7l1.2 1.3h-.4a.61 .61 0 0 1-.7 .3 .61 .61 0 0 1-.4-.7z"/>
<path d="M827.2 323.7l.9 1M827.2 327.4h-.1M827.4 320.8l-.2 .6M827.4 334.7l.3 .6M827.4 332v.3l-2 .6-1.1-.4v-.3l1.1 .4 2-.6-1.1-.2-2 .4M827.5 328.9l-.5 2.2-.6-.2 .3-1.9M827.7 320.9l-.2 .6M827.7 327h.3v.8a.66 .66 0 0 1 0 .9 .66 .66 0 0 1-.8 .2h-.5l.4-1zM827.7 334.6l.3 .6M827.8 326.7l-.1 .4M827.8 325.8l.5 .4M827.8 324.5l.6 .5"/>
<path d="M827.9 328.8l-1.2 .2M827.9 330.2l.2 .4M828 321l-.2 .6M828 334.4l.3 .6M828.1 327l-.4 2.3a1.75 1.75 0 0 0 0 2l.2 .1M828.2 329.9l1.1-1-.8 2.6a.41 .41 0 0 1-.2 .6 .41 .41 0 0 1-.5-.2 .41 .41 0 0 1 .1-.5zM828.2 325.9a1.42 1.42 0 0 1 1.3-.9 1.42 1.42 0 0 1 1.3 .7l-.6 .7a1.08 1.08 0 0 1-1 .5 1.08 1.08 0 0 1-.9-.7M828.3 326.2l-1 1.3-1-.5v-.8l.5-.5 .6 .1-.1 1 .6-.4-.1-.6-1.1-.2-.5 .4v.5M828.3 334.3l.3 .6M828.3 327.7l.1 .6M828.4 321.1l-.3 .7M828.6 334.1l.3 .6"/>
<path d="M828.7 321.3l-.3 .6M828.8 326.9l-.9 .1M828.8 331.1l.6 .4M828.9 334l.4 .5M829 321.5l-.3 .6M829 325l-1.1 .1-.9 .4M829.2 333.8l.3 .5M829.2 329.9l.8 .9M829.2 326.9l-1 1.7-.4 1.7 1.5-1.4 .5-.1M829.3 325a.92 .92 0 0 0-.5 1.1 .92 .92 0 0 0 .9 .7M829.3 325l.5 .1a.74 .74 0 0 1 .9 .2 .74 .74 0 0 1 0 .9l.3 2.2-.3 2.3 .3 .8h-1.8a.54 .54 0 0 1-.8-.2 .54 .54 0 0 1 .4-.8l.5-1.6-1.5 1.3a5 5 0 0 1 1.7-3.3l.2-.1a.93 .93 0 0 1-1-.7 .93 .93 0 0 1 .6-1.1zM829.3 321.7l-.4 .5"/>
<path d="M829.3 328.9l-.8 2.6a.43 .43 0 0 1-.2 .6 .43 .43 0 0 1-.6-.3 .43 .43 0 0 1 .2-.5l.3-1.3M829.4 333.6l.4 .5M829.5 326.9l-.3 1.1M829.6 330.4l.1 .7 .5 .4M829.6 321.9l-.4 .5M829.7 333.4l.4 .5M829.8 325.4l-.2 .3M829.9 322.1l-.4 .5M829.9 333.2l.5 .5M830.1 332.9l.5 .5M830.2 322.3l-.5 .5M830.4 332.7l.5 .4"/>
<path d="M830.4 322.5l-.4 .5M830.6 332.4l.5 .5M830.6 327.1l.1 3.3M830.7 322.8l-.5 .5M830.7 326l.3 1.7-.3 2.9 .3 .9h-2.5M830.8 332.2l.5 .4M830.9 323.1l-.5 .4M831 331.9l.5 .4M831.1 331.6l.6 .4M831.1 323.3l-.5 .5M831.3 331.4l.6 .3M831.3 323.6l-.5 .4"/>
<path d="M831.4 331.1l.6 .3M831.6 323.9l-.6 .4M831.6 330.8l.6 .2M831.7 330.5l.6 .2M831.7 324.2l-.6 .4M831.8 330.2l.6 .2M831.9 329.8l.6 .2M831.9 324.5l-.6 .4M832 329.5l.6 .2M832 329.2l.7 .1M832.1 328.9l.6 .1M832.1 324.9l-.6 .2"/>
<path d="M832.1 328.6h.7M832.1 328.3h.7M832.2 325.2l-.6 .2M832.3 325.5l-.6 .2M832.4 325.9l-.6 .2M832.5 326.2l-.6 .2M832.6 326.5l-.6 .2M832.7 326.9l-.7 .1M832.7 327.3h-.6M832.8 327.6l-.7 .1M832.8 328h-.7"/>
</g>
<!-- layer: G-ANNO-TTLB -->
<g fill="#fff" stroke="#fff" stroke-width=".38">
<path d="M806.7 333.4l30.7 4.3-5.7-4.3zM806.7 333.4l30.7 4.3h-30.7z"/>
<path d="M831.7 318.9h5.7l-5.7 14.5zM837.4 318.9l-5.7 14.5 5.7 4.3z"/>
</g>
<path d="M806.7 333.4h25v-14.5h5.7v18.8h-30.7z" fill="none" stroke="#fff" stroke-width=".38"/>
<!-- layer: Linee e simboli -->
<g fill="none" stroke="#000" stroke-width=".38">
<path d="M73.3 384.6a14.8 14.8 0 0 1 14.9-14.8h62.5a14.8 14.8 0 0 1 14.9 14.8M73.3 384.6v107.6M165.5 384.6l.1 107.6a15.2 15.2 0 0 1-12.7 14.9h-62.5a15.1 15.1 0 0 1-17.1-14.9M270.4 384.6v107.6M270.4 384.6a14.8 14.8 0 0 1 14.8-14.8h62.6a14.8 14.8 0 0 1 14.8 14.8M362.6 384.6v107.6a15.2 15.2 0 0 1-12.6 14.9h-62.6a15.1 15.1 0 0 1-17-14.9M450.1 388.8h12.2M451.9 387v25.7M748.5 390.4h9.1M755.8 388.6v24.9M451.9 418.9v25.7M463.5 417v38.3"/>
<path d="M499.5 417v31.7M577.5 417v31.7M613.5 415.8v39.5M662.4 403.8h9.7M664.2 402v17.3M755.8 419.7v24.9M664.2 427.4v17.2M450.1 442.8h12.2M461.7 453.5h73.7M461.7 446.9h16.8M484.5 446.9h50.9M541.6 453.5h73.7"/>
<path d="M541.6 446.9h50.9M598.5 446.9h16.8M662.4 442.8h9.7M671.5 446.6h33.2M671.5 458.3h35.7M673.3 444v16.1M712.9 446.6h38M713.4 458.3h35.7M744.3 444v4.4M747.3 444v16.1M748.5 442.8h9.1M451.9 478.8v35.7"/>
<path d="M450.1 480.6h12.2M166.1 510.2h6.4M363.2 510.2h6.3M662.4 516.3h9.7M664.2 514.5v17.3M748.5 503h9.1M755.8 501.2v24.9M451.9 520.6v35.8M664.2 539.9v17.2M755.8 532.3v24.8M450.1 554.6h12.2M459.9 556.7h3.6"/>
<path d="M463.5 556.7h3h-3M463.5 555.8v15.1M464.7 556.7h70.7M465 556.7l2.2 7.3h3.6M466.5 555.8v2.7M541.5 556.7h70.8M610.5 556.7h3h-3M610.5 555.8v2.7M612 556.7l2.1 7.3h3.6M613.5 555.8v15.1M613.5 556.7h3.6M662.4 555.3h9.7"/>
<path d="M671.5 559.2h33.2M673.3 556.6v16M712.9 559.2h38M744.3 556.6v4.4M747.3 556.6v16M748.5 555.3h9.1M461.7 569.1h73.7M541.6 569.1h73.7M671.5 570.8h35.7M713.4 570.8h35.7"/>
<circle cx="169.3" cy="510.2" r="3.2"/>
<circle cx="366.4" cy="510.2" r="3.2"/>
</g>
<!-- layer: 0 -->
<g fill="none" stroke="#000" stroke-width=".38">
<path d="M450.1 387l3.6 3.6M754 388.6l3.6 3.6M662.4 402l3.6 3.6M450.1 441l3.6 3.6M465.3 451.7l-3.6 3.6M465.3 445.1l-3.6 3.6M501.3 445.1l-3.6 3.6M579.3 445.1l-3.6 3.6M615.3 451.7l-3.6 3.6M615.3 445.1l-3.6 3.6M662.4 441l3.6 3.6M675.1 444.8l-3.6 3.6"/>
<path d="M675.1 456.5l-3.6 3.6M746.1 444.8l-3.6 3.6M749.1 444.8l-3.6 3.6M749.1 456.5l-3.6 3.6M754 441l3.6 3.6M450.1 478.8l3.6 3.6M662.4 514.5l3.6 3.6M754 501.2l3.6 3.6M450.1 552.8l3.6 3.6M465.3 554.9l-3.6 3.6M468.3 554.9l-3.6 3.6M612.3 554.9l-3.6 3.6"/>
<path d="M615.3 554.9l-3.6 3.6M662.4 553.5l3.6 3.6M675.1 557.4l-3.6 3.6M746.1 557.4l-3.6 3.6M749.1 557.4l-3.6 3.6M754 553.5l3.6 3.6M465.3 567.3l-3.6 3.6M615.3 567.3l-3.6 3.6M675.1 569l-3.6 3.6M749.1 569l-3.6 3.6"/>
</g>
<!-- layer: Linee e simboli -->
<g fill="#fff" stroke="#fff" stroke-width=".38">
<path d="M537 452.4v2.2l2.9-2.2zM537 454.6l2.9-2.2v2.2z"/>
<path d="M450.8 414.3v3h2.2zM450.8 414.3h2.2v3z"/>
<path d="M480.1 445.8v2.2l2.8-2.2zM480.1 448l2.8-2.2v2.2z"/>
<path d="M537 445.8v2.2l2.9-2.2zM537 448l2.9-2.2v2.2z"/>
<path d="M594.1 445.8v2.2l2.8-2.2zM594.1 448l2.8-2.2v2.2z"/>
<path d="M663.1 420.9v4.9h2.2zM663.1 420.9h2.2v4.9z"/>
<path d="M706.3 445.5v2.2l5-2.2zM706.3 447.7l5-2.2v2.2z"/>
<path d="M744.4 445.5v2.2l3.4-2.2zM744.4 447.7l3.4-2.2v2.2z"/>
<path d="M708.8 457.2v2.2l3-2.2zM708.8 459.4l3-2.2v2.2z"/>
<path d="M754.8 415.1v3h2.1zM754.8 415.1h2.1v3z"/>
<path d="M663.1 533.4v4.9h2.2zM663.1 533.4h2.2v4.9z"/>
<path d="M706.3 558.1v2.2l5-2.2zM706.3 560.3l5-2.2v2.2z"/>
<path d="M744.4 558.1v2.2l3.4-2.2zM744.4 560.3l3.4-2.2v2.2z"/>
<path d="M708.8 569.7v2.2l3-2.2zM708.8 571.9l3-2.2v2.2z"/>
<path d="M754.8 527.7v2.9h2.1zM754.8 527.7h2.1v2.9z"/>
<path d="M450.8 516.1v2.9h2.2zM450.8 516.1h2.2v2.9z"/>
<path d="M472.4 562.9v2.2l3.5-2.2zM472.4 565.1l3.5-2.2v2.2z"/>
<path d="M537 555.6v2.2l2.9-2.2zM537 557.8l2.9-2.2v2.2z"/>
<path d="M619.4 562.9v2.2l3.4-2.2zM619.4 565.1l3.4-2.2v2.2z"/>
<path d="M537 568v2.2l2.9-2.2zM537 570.2l2.9-2.2v2.2z"/>
</g>
<text font-size="13.4" x="790.7" y="563.2">A705</text>
<text font-size="5" x="784.7" y="361.1">QM-D_2_CAMERA</text>
<g font-size="2.5">
<text x="51.3" y="8.2">1</text>
<text x="106" y="8.2">2</text>
<text x="156" y="8.2">3</text>
<text x="206" y="8.2">4</text>
<text x="256" y="8.2">5</text>
<text x="306" y="8.2">6</text>
<text x="356" y="8.2">7</text>
<text x="406" y="8.2">8</text>
<text x="456" y="8.2">9</text>
<text x="505.3" y="8.2">10</text>
<text x="555.3" y="8.2">11</text>
<text x="605.3" y="8.2">12</text>
<text x="655.3" y="8.2">13</text>
<text x="705.3" y="8.2">14</text>
<text x="755.3" y="8.2">15</text>
<text x="804.2" y="8.2">16</text>
<text x="23" y="44.3">A</text>
<text x="832.8" y="46.6">A</text>
<text x="23" y="109.3">B</text>
<text x="832.8" y="109.3">B</text>
<text x="22.9" y="159.3">C</text>
<text x="832.8" y="159.3">C</text>
<text x="22.9" y="209.3">D</text>
<text x="832.8" y="209.3">D</text>
<text x="23" y="259.3">E</text>
<text x="832.8" y="259.3">E</text>
<text x="23" y="309.3">F</text>
<text x="832.9" y="309.3">F</text>
<text x="782.5" y="326.3">POLITECNICO DI MILANO</text>
<text x="782.6" y="329.3">SCUOLA DEL DESIGN</text>
<text x="782.6" y="332.4">C.L. DESIGN DEGLI INTERNI</text>
<text x="782.7" y="336.2">PROGETTO:</text>
<text x="22.8" y="359.3">G</text>
<text x="832.7" y="359.3">G</text>
<text x="782.7" y="386.2">CORSO:</text>
<text x="793" y="391.1">STRUMENTI E METODI</text>
<text x="796.7" y="394.1">DEL PROGETTO</text>
<text x="782.7" y="402.8">DOCENTE:</text>
<text x="22.9" y="409.3">H</text>
<text x="795.4" y="409.3">MARCO FERRARA</text>
<text x="832.8" y="409.3">H</text>
<text x="452.8" y="417.2" transform="rotate(-90 452.8 417.2)">27</text>
<text x="756.7" y="418" transform="rotate(-90 756.7 418)">27</text>
<text x="782.7" y="419.5">STUDENTI:</text>
<text x="665.1" y="425.8" transform="rotate(-90 665.1 425.8)">19.5</text>
<text x="795.4" y="425.9">ANNA VAVASSORI</text>
<text x="782.7" y="436.2">OGGETTO:</text>
<text x="786.5" y="442.6">CASSETTIERA TARVA 902.196.12</text>
<text x="480" y="447.8">18</text>
<text x="537.1" y="447.8">39</text>
<text x="594" y="447.8">18</text>
<text x="706.3" y="447.5">35.5</text>
<text x="744.3" y="447.5">1.5</text>
<text x="537.1" y="454.4">75</text>
<text x="782.7" y="452.8">NOTE:</text>
<text x="23.2" y="459.3">J</text>
<text x="708.9" y="459.2">37</text>
<text x="806.2" y="459.3">-</text>
<text x="833.1" y="459.3">J</text>
<text x="782.7" y="469.5">NOME FILE:</text>
<text x="795.3" y="475.7">TARVA_902-196-12</text>
<text x="782.6" y="486.8">VERS</text>
<text x="822.2" y="486.8">DATA</text>
<text x="23" y="509.3">K</text>
<text x="832.8" y="509.3">K</text>
<text x="452.8" y="519" transform="rotate(-90 452.8 519)">37</text>
<text x="756.7" y="530.5" transform="rotate(-90 756.7 530.5)">27</text>
<text x="782.7" y="531.8">A</text>
<text x="816.3" y="531.8">2017.05.23</text>
<text x="665.1" y="538.4" transform="rotate(-90 665.1 538.4)">19.5</text>
<text x="782.7" y="536.3">TAVOLA NO.:</text>
<text x="818.9" y="536.3">2 DI</text>
<text x="826" y="536.3">2</text>
<text x="537.1" y="557.6">72</text>
<text x="23.1" y="559.3">L</text>
<text x="706.3" y="560.1">35.5</text>
<text x="744.3" y="560.1">1.5</text>
<text x="833" y="559.3">L</text>
<text x="472.3" y="564.9">1.5</text>
<text x="537.1" y="569.9">75</text>
<text x="619.3" y="564.9">1.5</text>
<text x="708.9" y="571.7">37</text>
<text x="782.6" y="581.7">REV:</text>
<text x="782.7" y="578.8">DATA:</text>
<text x="792.7" y="581.8">A</text>
<text x="792.7" y="578.7">2017/05/23</text>
<text x="807.6" y="578.8">SCALA:</text>
<text x="807.6" y="581.8">FORMATO:</text>
<text x="822.2" y="578.7">1:10</text>
<text x="824.2" y="581.8">A1</text>
<text x="20.2" y="583.6" transform="rotate(-90 20.2 583.6)">DIRECTORY: C:\USERS\ANNA\DOCUMENTS\GITHUB\QM-D_2_CAMERA\TARVA_902-196-12.DWG | PLOTTED ON: 16/07/2017 18:51:17 | BY USER: ANNA</text>
<text x="49.5" y="586.8">1</text>
<text x="106" y="586.8">2</text>
<text x="156" y="586.8">3</text>
<text x="206" y="586.8">4</text>
<text x="256" y="586.8">5</text>
<text x="306" y="586.8">6</text>
<text x="356" y="586.8">7</text>
<text x="406" y="586.8">8</text>
<text x="456" y="586.8">9</text>
<text x="505.3" y="586.8">10</text>
<text x="555.3" y="586.8">11</text>
<text x="605.3" y="586.8">12</text>
<text x="655.3" y="586.8">13</text>
<text x="705.3" y="586.8">14</text>
<text x="755.3" y="586.8">15</text>
<text x="782.2" y="585.9">0</text>
<text x="792.2" y="585.9">10cm</text>
<text x="807.2" y="585.9">25cm</text>
<text x="825" y="585.9">50cm</text>
</g>
<g font-size="2">
<text x="45.1" y="28">ABACO DEGLI ELEMENTI</text>
<text x="257.6" y="93.7">x 4</text>
<text x="319.7" y="121.8">x 2</text>
<text x="612.8" y="123.9">x 3</text>
<text x="395.7" y="145.4">x 2</text>
<text x="401.7" y="175.6">x 2</text>
<text x="543.4" y="215.7">x 6</text>
<text x="186.3" y="216.5">x 1</text>
<text x="412" y="297.8">x 1</text>
<text x="621.5" y="310.6">x 3</text>
<text x="786.2" y="309.6">x 2</text>
<text x="186.7" y="325.9">x 1</text>
<text x="462.8" y="372.9">DETTAGLI CASSETTO</text>
<text x="168.7" y="509.6">1</text>
<text x="365.8" y="509.6">1</text>
<text x="168" y="516.5">DETTAGLIO 1</text>
<text x="182.5" y="516.5">SCALA 1:1</text>
<text x="365" y="516.5">DETTAGLIO 1</text>
<text x="379.5" y="516.5">SCALA 1:1</text>
</g>
<g font-size="1.8">
<text x="167.2" y="512">A702</text>
<text x="364.2" y="512">A702</text>
</g>
</svg>
